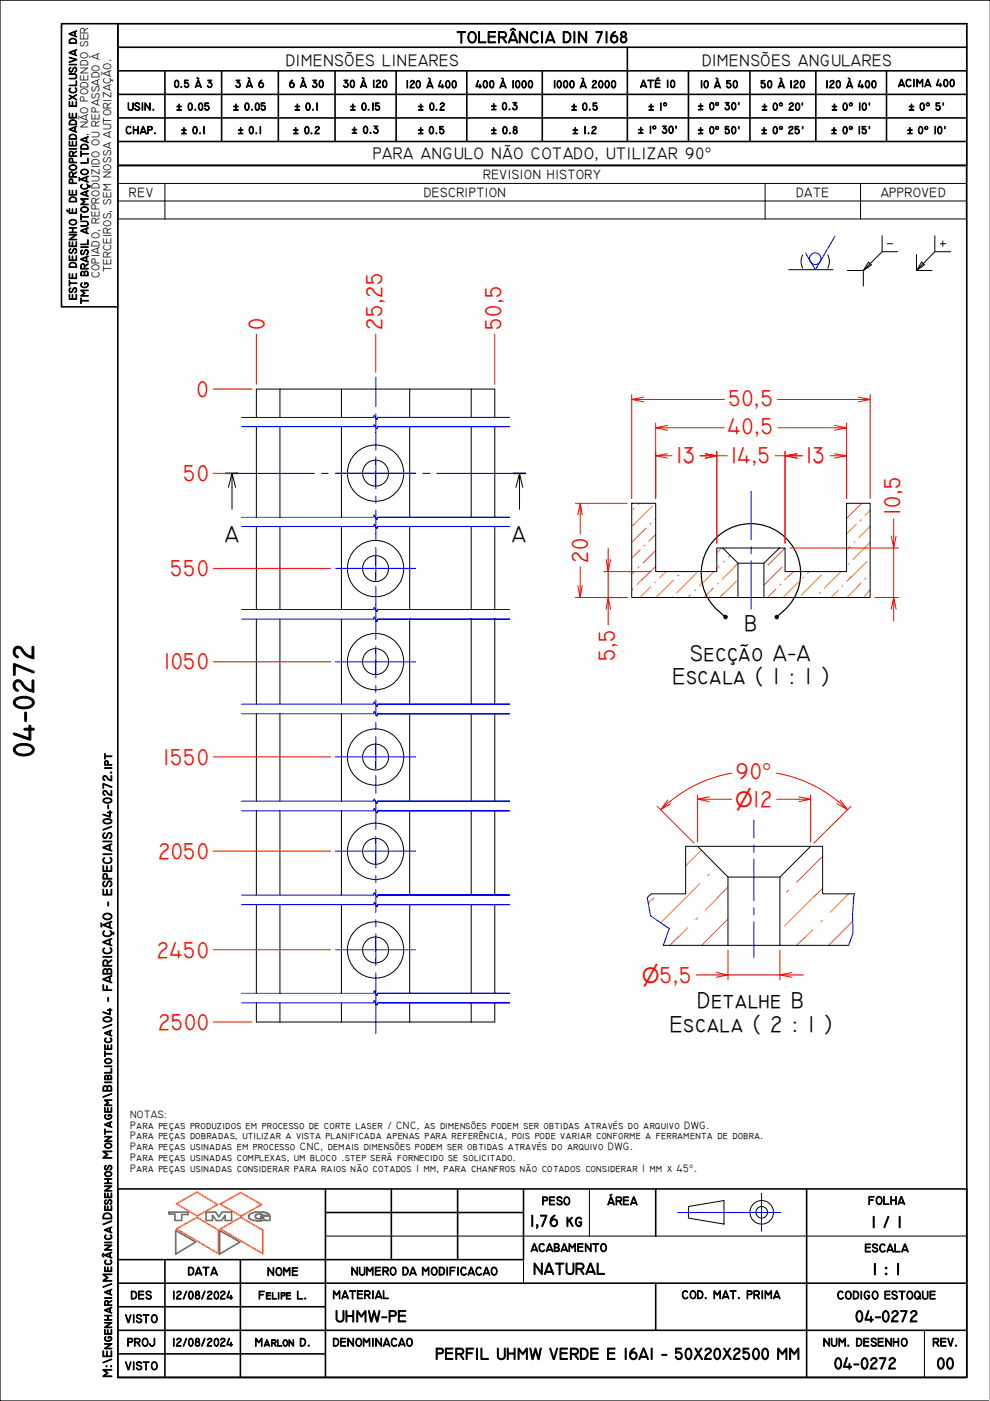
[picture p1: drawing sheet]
<svg xmlns="http://www.w3.org/2000/svg" width="210mm" height="297mm" viewBox="0 0 210 297" stroke-linecap="round" stroke-linejoin="round" font-family="sans-serif">
<!-- layer: TMG - Hachura -->
<g fill="none" stroke="#ff8000" stroke-width=".21">
<path d="M134.5 107.8l-.2 .2M135.6 106.7l-.3 .3M135.7 116.6l-1.8 1.7M136.7 115.6l-.1 .2M137 112l-3.1 3M138 110.9l-.2 .2M138.3 107.4l-4.3 4.1M139 116.7l-2.7 2.7M139 113.3l-1.4 1.5M139 110l-.1 .1M153 116.2l-1 1M153.6 119l-.3 .2"/>
<path d="M154.8 117.7l-.4 .4M156.5 119.4l-3.3 3.4M166.5 116.2l-3.7 3.6M180 119.5l-.2 .2M180.3 115.9l-.8 .7M181.3 114.8l-.2 .2M181.5 111.2l-2 2M182.5 110.2l-.1 .2M182.7 106.7l-3.2 3.2M183.8 119.1l-4.2 4.1M184.5 115l-3.7 3.6M184.5 111.6l-2.4 2.4"/>
<path d="M184.5 108.2l-1.1 1.1M134.2 124.8l-.2 .3M134.5 121.3l-.6 .4M135.5 120.2l-.2 .2M138 124.4l-2.3 2.3M139 123.4l-.1 .2M139 120.1l-4 3.9M141.2 121.2l-1.3 1.3M142.7 126.5l-.2 .2M142.8 123l-3.7 3.7M143.9 121.9l-.2 .2M146.4 126.1l-.5 .6"/>
<path d="M147.5 125.1l-.3 .2M147.7 121.5l-4.2 4.2M151.2 124.7l-1.9 2M151.4 121.2l-3.1 3M152.3 123.6l-.2 .2M152.5 120l-.5 .6M156.1 123.2l-3.5 3.5M164.5 124.9l-1.8 1.8M165.5 123.8l-.1 .3M165.8 120.3l-3.8 3.8M168.2 121.2l-1.8 1.8M169.3 123.4l-3.3 3.3"/>
<path d="M170.3 122.4l-.1 .1M171.5 121.2l-.3 .3M172.9 126.6l-.1 .1M173.9 125.6l-.2 .2M174.2 121.9l-4.3 4.3M177.7 125.2l-1.5 1.5M178.3 121.2l-3.5 3.5M178.7 124.1l-.1 .2M182.5 123.6l-2.9 3.1M183.6 122.6l-.2 .2M184.5 125.1l-1.3 1.3M184.5 121.7l-.1 .1"/>
<path d="M138.7 190.4l-1.3 1.1M145.8 196.7l-3.8 3.7M147.9 194.6l-.4 .4M148.3 187.4l-8.2 8.2M148.7 180.3l-3.3 3.3M150.4 185.4l-.4 .3M154.3 194.8l-5.5 5.6M154.3 188.1l-4.7 4.8M167.2 188.8l-.4 .4M172.3 197.1l-3.4 3.3M174.3 195.1l-.3 .3M174.4 188.3l-8 8"/>
<path d="M174.4 181.6l-5.5 5.5M179.9 189.5l-3.9 3.9M180.8 195.4l-5.1 5"/>
</g>
<!-- layer: TMG - Linha de Quebra -->
<g fill="none" stroke="#00f" stroke-width=".21">
<path d="M51.2 90.5h28l.1-.5 .6 1 .2-.5h27.9h-27.9M51.2 88.5h28l.1-.5 .6 1 .2-.5h27.9h-27.9M51.2 111.6h28l.1-.5 .6 1 .2-.5h27.9h-27.9M51.2 109.7h28l.1-.5 .6 1 .2-.5h27.9h-27.9M51.2 131.3h28l.1-.5 .6 1 .2-.5h27.9h-27.9M51.2 129.2h28l.1-.5 .6 1 .2-.5h27.9h-27.9M51.2 151.3h28l.1-.5 .6 1 .2-.5h27.9h-27.9M51.2 149.3h28l.1-.5 .6 1 .2-.5h27.9h-27.9M51.2 171.9h28l.1-.5 .6 1 .2-.5h27.9h-27.9M51.2 169.9h28l.1-.5 .6 1 .2-.5h27.9h-27.9M51.2 191.8h28l.1-.5 .6 1 .2-.5h27.9h-27.9M51.2 189.8h28l.1-.5 .6 1 .2-.5h27.9h-27.9"/>
<path d="M138.1 189.5l-.9 .8 .7 3.9 4 2.7-1.3 3.5M181.2 189.5l-.4 4.5v3.9l-.9 2.5M51.2 212.6h28l.1-.5 .6 1 .2-.5h27.9h-27.9M51.2 210.6h28l.1-.5 .6 1 .2-.5h27.9h-27.9"/>
</g>
<g fill="none" stroke="#000" stroke-width=".21">
<path d="M54.4 90.5v19.2M59.4 82.5h-5v6M59.4 90.5v19.2M72.4 82.5h-13v6M72.4 90.5v19.2M86.9 82.5h-14.5v6M86.9 90.5v19.2M99.9 82.5h-13v6M99.9 88.5v-6h5v6M99.9 90.5v19.2M104.9 90.5v19.2M54.4 111.6v17.6"/>
<path d="M59.4 111.6v17.6M72.4 111.6v17.6M86.9 111.6v17.6M99.9 111.6v17.6M104.9 111.6v17.6M133.9 106.7h5.1v14.5h13v-5h1.2l3.3 3.2v7.3h-22.6zM153.2 116.2h13.3v5h13v-14.5h5v20h-22.5v-7.3l3.3-3.2M156.5 119.4h5.5M54.4 131.3v18M59.4 131.3v18M72.4 131.3v18M86.9 131.3v18"/>
<path d="M99.9 131.3v18M104.9 131.3v18M156.5 126.7h5.5M54.4 151.3v18.6M59.4 151.3v18.6M72.4 151.3v18.6M86.9 151.3v18.6M99.9 151.3v18.6M104.9 151.3v18.6M54.4 171.9v17.9M59.4 171.9v17.9M72.4 171.9v17.9"/>
<path d="M86.9 171.9v17.9M99.9 171.9v17.9M104.9 171.9v17.9M147.9 179.4h24M54.4 191.8v18.8M59.4 191.8v18.8M72.4 191.8v18.8M86.9 191.8v18.8M99.9 191.8v18.8M104.9 191.8v18.8M138.1 189.5h7.3v-10.1h2.5l6.4 6.6v14.4h-13.7M154.3 186h11.1"/>
<path d="M181.2 189.5h-6.8v-10.1h-2.5l-6.5 6.6v14.4h14.5M54.4 212.6v4.1h50.5v-4.1M59.4 212.6v4.1M72.4 212.6v4.1M86.9 212.6v4.1M99.9 212.6v4.1M154.3 200.4h11.1"/>
<circle cx="79.6" cy="100.3" r="2.75"/>
<circle cx="79.6" cy="100.3" r="6"/>
<circle cx="79.6" cy="120.6" r="2.75"/>
<circle cx="79.6" cy="120.6" r="6"/>
<circle cx="79.6" cy="140.3" r="2.75"/>
<circle cx="79.6" cy="140.3" r="6"/>
<circle cx="79.6" cy="160.5" r="2.75"/>
<circle cx="79.6" cy="160.5" r="6"/>
<circle cx="79.6" cy="180.5" r="2.75"/>
<circle cx="79.6" cy="180.5" r="6"/>
<circle cx="79.6" cy="201.4" r="2.75"/>
<circle cx="79.6" cy="201.4" r="6"/>
</g>
<path d="M47.8 100.4h2.7M108.8 100.4h2.6" fill="none" stroke="#000" stroke-width=".34"/>
<path d="M49.2 100.4l-.8 2.9M50 103.3l-.8-2.9v7.6M110.2 100.4l-.8 2.9M110.8 103.3l-.6-2.9v7.6" fill="none" stroke="#000" stroke-width=".21"/>
<!-- layer: TMG - Bordas do Detalhe -->
<path d="M152.3 129.5a10.5 10.5 0 0 1-.7-15.2 10.5 10.5 0 0 1 15.2 0 10.5 10.5 0 0 1-.6 15.2M152.3 129.5l1.1 1M166.2 129.5l-1.2 1" fill="none" stroke="#000" stroke-width=".25"/>
<g fill="#000">
<path d="M153.6 130.3l.5 .1 .2 .4-.1 .4-.4 .1-.4-.2-.1-.4z" fill-rule="evenodd"/>
<path d="M164.4 130.4l.4-.1 .4 .4-.1 .4-.4 .2-.4-.1-.1-.4z" fill-rule="evenodd"/>
</g>
<!-- layer: BORDA -->
<path d="M210 0h-210v297h210" fill="none" stroke="#000" stroke-width=".25"/>
<path d="M25 5h180v287h-180z" fill="none" stroke="#000" stroke-width=".34"/>
<!-- layer: TMG - Laranja -->
<path d="M37.4 255.2l4.3-2.4 4.4 2.6-4.3 2.4zM46.7 255.3l4.4-2.5 4.4 2.6-4.4 2.4zM37.4 260.5l4.3-2.4 4.6 2.7v5zM46.7 260.5l4.4-2.4 4.6 2.7v5z" fill="none" stroke="#f49800" stroke-width=".34"/>
<!-- layer: TMG - Marrom -->
<path d="M35.8 257h4.1v.5h-1.4v1.3h-1.4v-1.4h-1.3zM43.7 257h2l.7 1 .7-1h2v1.8h-1.3v-1.1l-.8 1.1h-1.1l-.9-1.1v1.1h-1.3zM52.9 257.5a4.1 4.1 0 0 1 4.2-.1v.3h-1.3a1.02 1.02 0 0 0-1.7 .3 1.46 1.46 0 0 0 1.9 .2h-.7v-.4h1.9v1h-.9l-.1-.2a4 4 0 0 1-3.4-.3l-.1-.4zM37.3 260.9l4.2 2.4-4.2 2.6zM46.6 260.9l4.3 2.4-4.3 2.6z" fill="none" stroke="#716f5f" stroke-width=".34"/>
<!-- layer: TMG - Simbolos -->
<path d="M205 292l5 5" fill="none" stroke="#fff" stroke-width=".21"/>
<g fill="none" stroke="#000" stroke-width=".34">
<path d="M25 10h180M25 15h180M35 15v15M47 15v15M59 15v15M71 15v15M84 15v15M99 15v15M115 15v15M133 10v20M146 15v15M159 15v15"/>
<path d="M173 15v15M188 15v15M25 20h180M25 25h180M25 30h180M205 35.1h-180v-30.1h-12v60.1h12M25 252.1h180v39.9h-180zM69 257.1h42M69 252.1v39.9M83 252.1v15M97 252.1v15M111 252.1v15h-42"/>
<path d="M139 252.1v10M171 252.1v39.9M25 272.1h180M25 277.1h44M35 267.1v24.9M51 267.1v24.9M139 272.1v10M25 282.1h180M25 287h44"/>
</g>
<g fill="none" stroke="#000" stroke-width=".21">
<path d="M25 38.9v-3.8h179.9v3.8M35 38.9v7.5M162.2 38.9v7.5M182.5 38.9v7.5M204.9 38.9h-179.9v3.7M204.9 38.9v7.5h-179.9v-3.8M205 35.1v-30.1h-180v60.1M25 42.6h179.9M179.7 57.3h3.3M187 53.4l-4 3.9 1.7-1.1-.6-.6-1.1 1.7v3.3M187 50v3.4h3.3M188.1 51.7h1.1"/>
<path d="M194.3 54v3.3M195.4 55.6l.6 .6-1.7 1.1zM198.2 50v3.4M199.4 51.7h1.1M199.9 51.1v1.1M201.6 53.4h-3.4l-3.9 3.9h3.3M125 252.1v10M146 255.8l7.5-1.3v5l-7.5-1.2zM69 262.1h136M111 267.1v5M196 282.1v9.9"/>
<circle cx="161.5" cy="257" r="2.5"/>
<circle cx="161.5" cy="257" r="1.23"/>
</g>
<!-- layer: TMG - Linha de Centro -->
<g fill="none" stroke="#00f" stroke-width=".21">
<path d="M79.7 80v6.2M79.7 87.7v7.7M79.7 96.9v1.5M79.7 99.9v3.8M79.7 105.2v1.5M79.7 108.1v6.5M79.7 116.1v3.7M159.3 104.2v10.2M159.3 115.9v1.6M159.3 118.9v10.2M79.7 121.4v1.5M79.7 124.3v11.3"/>
<path d="M79.7 137v1.5M79.7 140.1v3.7M79.7 145.3v1.5M79.7 148.4v3.3M79.7 153.2v1.5M79.7 156.2v3.8M79.7 161.5v1.4M79.7 164.5v3.7M79.7 169.7v6.2M79.7 177.3v1.5M159.9 173.8v3.9M159.9 179.2v1.5"/>
<path d="M79.7 180.4v3.7M79.7 185.6v1.5M79.7 188.6v4.9M79.7 195v1.5M79.7 198v3.8M159.9 182.1v8.9M159.9 192.5v1.5M159.9 195.4v7.6M79.7 203.3v1.5M79.7 206.3v12.8M143.7 257.1h21.8M161.5 253v8.1"/>
</g>
<!-- layer: TMG - Bordas -->
<path d="M25 267.1h44" fill="none" stroke="#000" stroke-width=".34"/>
<path d="M167.2 57.2h9.4M170.2 54l-.4 1.4 .4 1.5M175.5 54l.4 1.4-.4 1.5" fill="none" stroke="#000" stroke-width=".21"/>
<!-- layer: TMG - Simbologia Usinagem -->
<g fill="none" stroke="#00f" stroke-width=".21">
<path d="M177 50.1l-4.1 7.1-2.1-3.6"/>
<circle cx="172.8" cy="54.8" r="1.23"/>
</g>
<!-- layer: TMG - Marca de Centro -->
<g fill="none" stroke="#00f" stroke-width=".21">
<path d="M79.7 97.8v5M49.9 100.4h16.7M68.2 100.4h1.4M71.1 100.4h8.6h-8.6M79.7 118.1v4.9M88.1 100.4h-8.4h8.4M89.7 100.4h1.5M92.6 100.4h16.4M71.1 120.5h17M79.7 137.8v5M71.1 140.3h17M79.7 158v5"/>
<path d="M71.1 160.5h17M79.7 178v5M71.1 180.5h17M79.7 198.9v5M71.1 201.4h17"/>
</g>
<!-- layer: TMG - Cota -->
<g fill="none" stroke="#f00" stroke-width=".21">
<path d="M54.4 70.8v10.7M79.7 70.8v8.1M104.9 70.8v10.7M45.2 82.5h8.2M133.9 84.7l2.6 .5M133.9 83.7v22M136.5 84.2l-2.6 .5h19.7M139 96.6l2.5 .5M139 89.7v16M139 90.7l2.5 .5M141.5 96.2l-2.5 .4h3.5M141.5 90.2l-2.5 .5h14.6"/>
<path d="M148.4 96.6h3.6l-2.5 .5M149.5 96.2l2.5 .4h2.2M152 95.7v19.5M164.3 96.6h2.2l2.5 .5M164.8 84.7h19.7l-2.6 .5M164.9 90.7h14.6l-2.5 .5M166.5 95.7v19.5M169 96.2l-2.5 .4h3.6M175.9 96.6h3.6l-2.5 .5M177 96.2l2.5 .4M177 90.2l2.5 .5M179.5 89.7v16"/>
<path d="M181.9 84.2l2.6 .5M184.5 83.7v22M45.2 100.4h3.7M122 106.7h11M123 106.7l-.5 2.5M123.4 109.2l-.4-2.5v6.5M128.9 116.2v5l-.4-2.6M129.5 118.6l-.6 2.6v5.5l-.4 2.4M167.5 116.2h23M189.5 110v6.2l-.5-2.5M190 113.7l-.5 2.5v10.5l-.5 2.4M45.2 120.5h24.9"/>
<path d="M122 126.7h11M123 120.2v6.5l-.5-2.6M123.4 124.1l-.4 2.6M128 121.2h10M129.5 129.1l-.6-2.4v5.8M185.5 126.7h5M190 129.1l-.5-2.4v5M45.2 140.3h24.9M45.2 160.5h24.9M139.4 171l7.8 7.8M141.6 169.6l-1.5 2 1.8-1.6M142.2 170.4l-2.1 1.2"/>
<path d="M147.9 169.4l2.5 .6M147.9 168.5v10M150.4 168.9l-2.5 .5h7.2M155.2 163.9a28 28 0 0 0-13.2 6.1M164.6 163.9a28 28 0 0 1 13.2 6.1M164.7 169.4h7.2l-2.5 .6M169.4 168.9l2.5 .5M171.9 168.5v10M177.8 170l1.9 1.6-2.2-1.2M178.1 169.6l1.6 2M180.4 171l-7.8 7.8M45.2 180.5h24.9"/>
<path d="M45.2 201.4h24.9M45.2 216.7h8.2M147.6 206.7h6.7l-2.4 .5M151.9 206.2l2.4 .5h11.1l2.5 .5M154.3 201.5v6.2M165.4 201.5v6.2M167.9 206.2l-2.5 .5h4.9"/>
</g>
<text font-size="6.4" x="7.2" y="160.6" transform="rotate(-90 7.2 160.6)">04-0272</text>
<g font-size="4.9" fill="#f00">
<text x="56" y="70" transform="rotate(-90 56 70)">0</text>
<text x="81" y="70" transform="rotate(-90 81 70)">25,25</text>
<text x="106.3" y="70" transform="rotate(-90 106.3 70)">50,5</text>
<text x="41.7" y="84.1">0</text>
<text x="154.4" y="86">50,5</text>
<text x="154.3" y="92.1">40,5</text>
<text x="38.9" y="102">50</text>
<text x="143.3" y="98.2">13</text>
<text x="154.9" y="98.1">14,5</text>
<text x="170.9" y="98.2">13</text>
<text x="190.8" y="109.2" transform="rotate(-90 190.8 109.2)">10,5</text>
<text x="124.6" y="119.4" transform="rotate(-90 124.6 119.4)">20</text>
<text x="36.1" y="122.2">550</text>
<text x="34.7" y="141.9">1050</text>
<text x="130.4" y="140.2" transform="rotate(-90 130.4 140.2)">5,5</text>
<text x="34.6" y="162.2">1550</text>
<text x="156" y="165.1">90°</text>
<text x="33.5" y="182.1">2050</text>
<text x="33.3" y="203.1">2450</text>
<text x="33.5" y="218.3">2500</text>
</g>
<g font-size="4.9">
<text x="47.7" y="114.8">A</text>
<text x="108.5" y="114.8">A</text>
<text x="157.8" y="133.8">B</text>
<text x="146.3" y="140.2">Secção A-A</text>
<text x="142.6" y="145.1">Escala ( 1 : 1 )</text>
<text x="147.8" y="213.8">Detalhe B</text>
<text x="142" y="218.7">Escala ( 2 : 1 )</text>
</g>
<g font-size="4.4" fill="#f00">
<text x="155.9" y="171.1">⌀12</text>
<text x="136.1" y="208.4">⌀5,5</text>
</g>
<g font-size="3.6">
<text x="96.8" y="9.1">TOLERÂNCIA DIN 7168</text>
<text x="60.6" y="14.1">DIMENSÕES LINEARES</text>
<text x="148.8" y="14">DIMENSÕES ANGULARES</text>
<text x="79.1" y="33.8">PARA ANGULO NÃO COTADO, UTILIZAR 90°</text>
<text x="112.4" y="260">1,76 kg</text>
<text x="184.7" y="260.3">1 / 1</text>
<text x="113" y="270.2">NATURAL</text>
<text x="185" y="270.3">1 : 1</text>
<text x="71" y="280.3">UHMW-PE</text>
<text x="181.3" y="280.3">04-0272</text>
<text x="92.3" y="288.2">PERFIL UHMW VERDE E 16A1 - 50X20X2500 MM</text>
<text x="176.8" y="290.3">04-0272</text>
<text x="198.5" y="290.3">00</text>
</g>
<g font-size="2.9">
<text x="27.3" y="41.7">REV</text>
<text x="89.8" y="41.7">DESCRIPTION</text>
<text x="102.4" y="38">REVISION HISTORY</text>
<text x="168.8" y="41.7">DATE</text>
<text x="186.8" y="41.7">APPROVED</text>
</g>
<text font-size="2.8" x="23.7" y="292" transform="rotate(-90 23.7 292)">M:\Engenharia\Mecânica\Desenhos Montagem\Biblioteca\04 - FABRICAÇÃO - ESPECIAIS\04-0272.ipt</text>
<g font-size="2.5">
<text x="21.1" y="59" transform="rotate(-90 21.1 59)">COPIADO, REPRODUZIDO OU REPASSADO À</text>
<text x="23.5" y="57.8" transform="rotate(-90 23.5 57.8)">TERCEIROS, SEM NOSSA AUTORIZAÇÃO.</text>
<text x="114.9" y="255.5">PESO</text>
<text x="128.8" y="255.5">ÁREA</text>
<text x="184.1" y="255.4">FOLHA</text>
<text x="112.5" y="265.4">ACABAMENTO</text>
<text x="183.3" y="265.5">ESCALA</text>
<text x="27.7" y="275.4">DES</text>
<text x="36.5" y="275.4">12/08/2024</text>
<text x="39.8" y="270.4">DATA</text>
<text x="54.8" y="275.4">Felipe L.</text>
<text x="56.6" y="270.5">NOME</text>
<text x="70.5" y="275.4">MATERIAL</text>
<text x="74.4" y="270.4">NUMERO DA MODIFICACAO</text>
<text x="144.5" y="275.4">COD. MAT. PRIMA</text>
<text x="177.5" y="275.4">CODIGO ESTOQUE</text>
<text x="26.5" y="280.4">VISTO</text>
<text x="26.9" y="285.4">PROJ</text>
<text x="36.5" y="285.4">12/08/2024</text>
<text x="54" y="285.4">Marlon D.</text>
<text x="70.5" y="285.4">DENOMINACAO</text>
<text x="174.5" y="285.4">NUM. DESENHO</text>
<text x="197.7" y="285.4">REV.</text>
<text x="26.5" y="290.4">VISTO</text>
</g>
<g font-size="2.4">
<text x="27" y="23.4">USIN.</text>
<text x="36.8" y="18.6">0.5 À 3</text>
<text x="37.3" y="23.4">± 0.05</text>
<text x="49.4" y="23.4">± 0.05</text>
<text x="49.9" y="18.6">3 À 6</text>
<text x="61.2" y="18.6">6 À 30</text>
<text x="62.4" y="23.4">± 0.1</text>
<text x="72.7" y="18.6">30 À 120</text>
<text x="74.2" y="23.4">± 0.15</text>
<text x="86" y="18.7">120 À 400</text>
<text x="88.6" y="23.4">± 0.2</text>
<text x="100.8" y="18.7">400 À 1000</text>
<text x="104.1" y="23.3">± 0.3</text>
<text x="117.3" y="18.7">1000 À 2000</text>
<text x="121.1" y="23.4">± 0.5</text>
<text x="135.7" y="18.6">ATÉ 10</text>
<text x="137.4" y="23.4">± 1°</text>
<text x="147.9" y="23.3">± 0° 30'</text>
<text x="148.4" y="18.7">10 À 50</text>
<text x="161.2" y="18.7">50 À 120</text>
<text x="161.5" y="23.4">± 0° 20'</text>
<text x="175" y="18.7">120 À 400</text>
<text x="176.3" y="23.4">± 0° 10'</text>
<text x="190.4" y="18.4">ACIMA 400</text>
<text x="192.6" y="23.4">± 0° 5'</text>
<text x="26.6" y="28.4">CHAP.</text>
<text x="38.4" y="28.4">± 0.1</text>
<text x="50.4" y="28.4">± 0.1</text>
<text x="62.1" y="28.4">± 0.2</text>
<text x="74.5" y="28.3">± 0.3</text>
<text x="88.6" y="28.4">± 0.5</text>
<text x="104.1" y="28.4">± 0.8</text>
<text x="121.3" y="28.4">± 1.2</text>
<text x="135.2" y="28.3">± 1° 30'</text>
<text x="147.9" y="28.4">± 0° 50'</text>
<text x="161.4" y="28.4">± 0° 25'</text>
<text x="176.2" y="28.4">± 0° 15'</text>
<text x="192.3" y="28.4">± 0° 10'</text>
<text x="16.3" y="63.6" transform="rotate(-90 16.3 63.6)">ESTE DESENHO É DE PROPRIEDADE EXCLUSIVA DA</text>
<text x="18.7" y="64.5" transform="rotate(-90 18.7 64.5)">TMG BRASIL AUTOMAÇÃO LTDA, NÃO PODENDO SER</text>
</g>
<g font-size="2.3">
<text x="27.6" y="237">NOTAS:</text>
<text x="27.6" y="239.3">Para peças produzidos em processo de corte laser / CNC, as dimensões podem ser obtidas através do arquivo DWG.</text>
<text x="27.6" y="241.6">Para peças dobradas, utilizar a vista planificada apenas para referência, pois pode variar conforme a ferramenta de dobra.</text>
<text x="27.6" y="243.9">Para peças usinadas em processo CNC, demais dimensões podem ser obtidas através do arquivo DWG.</text>
<text x="27.6" y="246.2">Para peças usinadas complexas, um bloco .step será fornecido se solicitado.</text>
<text x="27.6" y="248.4">Para peças usinadas considerar para raios não cotados 1 mm, para chanfros não cotados considerar 1 mm x 45°.</text>
</g>
</svg>
